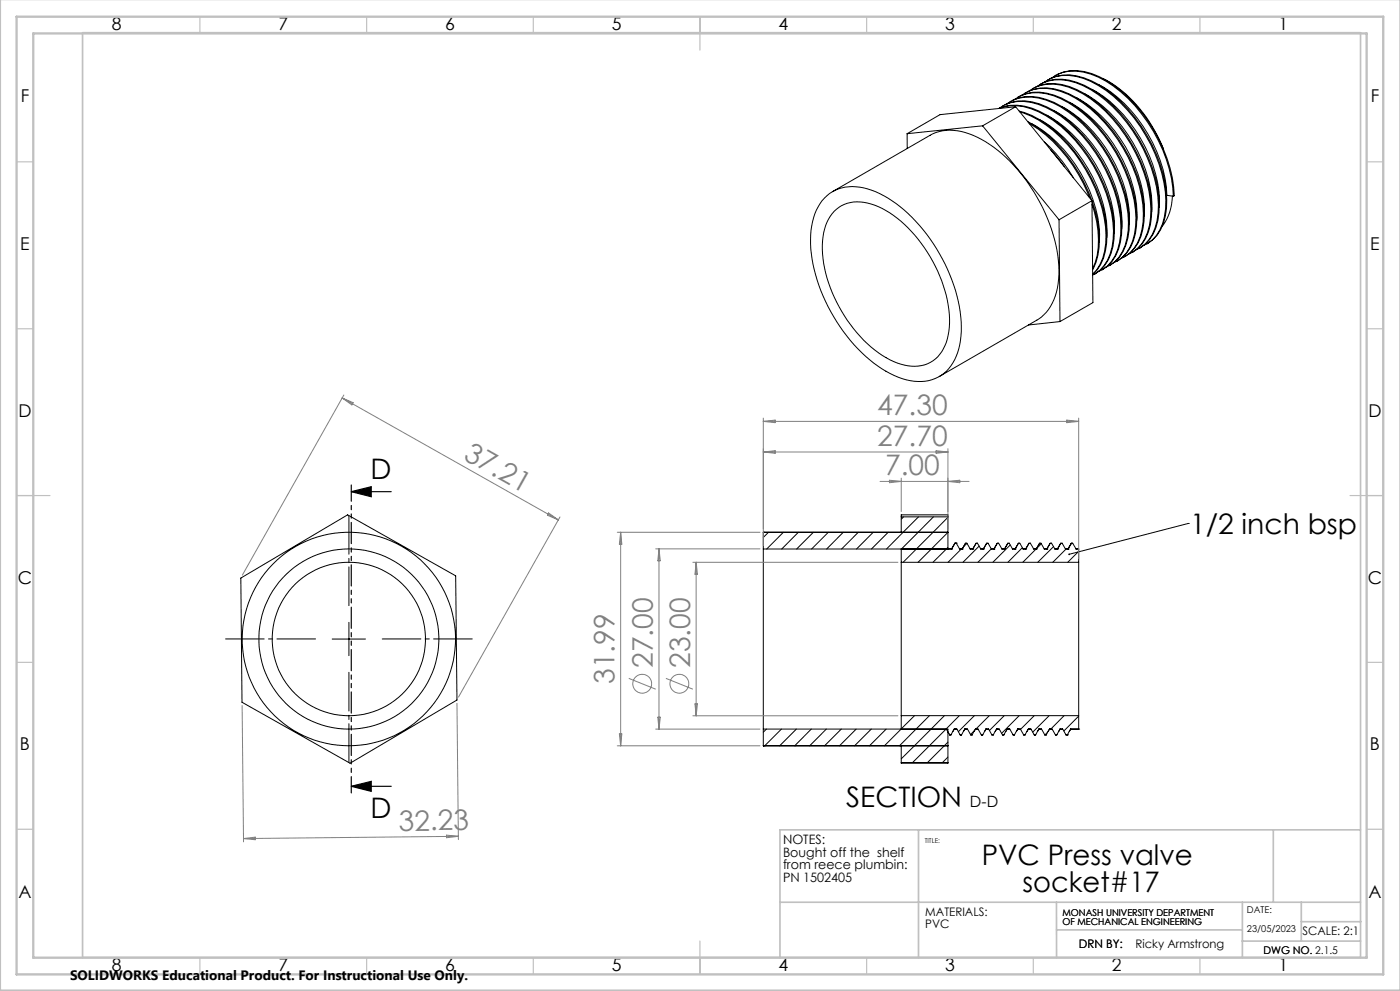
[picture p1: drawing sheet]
<svg xmlns="http://www.w3.org/2000/svg" width="420mm" height="297mm" viewBox="0 0 420 297" stroke-linecap="round" stroke-linejoin="round" font-family="sans-serif">
<g fill="none" stroke="#000" stroke-width=".3">
<path d="M294.8 37.7l-22.7 2.4M294.8 37.7l22.9 28.2M299.6 32.5a14.4 14.4 0 0 1 12.2 .8 41.1 41.1 0 0 1 18 18.9 34.9 34.9 0 0 1 4.1 21.6 11.5 11.5 0 0 1-5.3 8.2M301.1 31.6l-.3 .2M301.4 31.4a12.7 12.7 0 0 1 10.4-.3 37.6 37.6 0 0 1 18.8 17.1 39.3 39.3 0 0 1 5.9 22 12.7 12.7 0 0 1-5.6 10.5l-.3 .2M302 31.1a12 12 0 0 1 11.8-1.1 36.3 36.3 0 0 1 17 14.4 43.1 43.1 0 0 1 7.7 22.2 15.1 15.1 0 0 1-4.1 11.9l-1.4 1-1.2 .6M303.3 30.3l-.3 .2M303.7 30.1a12.6 12.6 0 0 1 10.3-.3 35.8 35.8 0 0 1 17.1 14.5 41.4 41.4 0 0 1 7.6 24.6 12.8 12.8 0 0 1-5.6 10.5l-.3 .2M304.3 29.9a11.8 11.8 0 0 1 11.7-1.2 37.7 37.7 0 0 1 18.8 17.1 39.3 39.3 0 0 1 5.9 22 12.9 12.9 0 0 1-5.5 10.4l-1.2 .6M304.7 32l-9.9 5.7M304.7 32l22.9 28.1M304.7 32l-22.7 2.4-9.9 5.7"/>
<path d="M305.5 29l-.2 .2M305.8 33.3a32.1 32.1 0 0 1 16.7 12.3 43.9 43.9 0 0 1 9.6 24.7 15 15 0 0 1-4.3 12M305.9 28.9a12.4 12.4 0 0 1 10.4-.4 37.8 37.8 0 0 1 18.7 17.1 39.3 39.3 0 0 1 6 22 12.6 12.6 0 0 1-5.6 10.5l-.3 .2M306 33.6a33.3 33.3 0 0 1 16.3 12.2 44.5 44.5 0 0 1 9.5 24.7 15 15 0 0 1-4 11.7M306.5 28.6a11.7 11.7 0 0 1 11.7-1.2 36.1 36.1 0 0 1 17.2 14.5 41.1 41.1 0 0 1 7.5 24.6 12.6 12.6 0 0 1-5.4 10.4l-1.2 .6M307.8 27.7l-.3 .2M308.2 27.5a12.6 12.6 0 0 1 10.3-.3 37.4 37.4 0 0 1 18.8 17.1 38.8 38.8 0 0 1 5.9 22 12.5 12.5 0 0 1-5.6 10.5M308.3 36.4a43.7 43.7 0 0 1 19.2 23.6M308.8 27.3a12 12 0 0 1 11.7-1.2 36.3 36.3 0 0 1 17.1 14.5 41.1 41.1 0 0 1 7.6 24.6 12.3 12.3 0 0 1-6.7 11M308.8 37a43.8 43.8 0 0 1 18 22.2M309.6 37.1a42.1 42.1 0 0 1 19.8 28.1 24.5 24.5 0 0 1 .4 7.3M310 26.4l-.3 .2"/>
<path d="M310.4 26.2a12.7 12.7 0 0 1 10.4-.3 36.3 36.3 0 0 1 17.1 14.5 41.3 41.3 0 0 1 7.5 24.6 12.7 12.7 0 0 1-5.5 10.5l-.3 .2M311 26a12 12 0 0 1 11.8-1.2 37.7 37.7 0 0 1 18.7 17.1 39.3 39.3 0 0 1 5.9 22 12.9 12.9 0 0 1-5.4 10.4l-1.3 .6M311.8 35.8a40.9 40.9 0 0 1 18.3 22.7 32.2 32.2 0 0 1 1.9 12.7M312.3 25.1l-.3 .2M312.7 24.9a12.5 12.5 0 0 1 10.3-.2 37.2 37.2 0 0 1 18.8 17 39.3 39.3 0 0 1 5.9 22 12.2 12.2 0 0 1-5.7 10.6l-.2 .1M313.2 24.7a11.8 11.8 0 0 1 11.8-1.2 37.4 37.4 0 0 1 18.7 17.1 39 39 0 0 1 6 22 13 13 0 0 1-5.5 10.4l-1.2 .6M314.1 34.5a41.7 41.7 0 0 1 20.3 33.1l-.1 2.3M314.5 23.8l-.2 .2M314.9 23.7a12.7 12.7 0 0 1 10.4-.3 37.5 37.5 0 0 1 18.7 17 39 39 0 0 1 6 22 12.8 12.8 0 0 1-5.7 10.5l-.2 .2M315.5 23.4a11.1 11.1 0 0 1 9.5-1.8 31.9 31.9 0 0 1 17.5 12.5 43.9 43.9 0 0 1 9.5 24.7M316.3 33.2a40.9 40.9 0 0 1 18.3 22.7 30.5 30.5 0 0 1 1.9 12.7M316.8 22.5l-.3 .2"/>
<path d="M317.1 22.4a13.4 13.4 0 0 1 12.6 .6 43.2 43.2 0 0 1 20.5 24.6 35.4 35.4 0 0 1 2.1 11.1l-.3 .1M318.6 32a41 41 0 0 1 18.3 22.6 32.5 32.5 0 0 1 1.9 12.7M320.8 30.7a41.7 41.7 0 0 1 19.1 25.4 28.3 28.3 0 0 1 1.1 9.9M323 29.3a42 42 0 0 1 19.8 28.1l.6 5-.1 2.3M325.3 28a42.1 42.1 0 0 1 19.8 28.1 27.1 27.1 0 0 1 .4 7.4M327.6 26.8a41 41 0 0 1 18.3 22.6 32.5 32.5 0 0 1 1.9 12.8M329.8 25.5a40.9 40.9 0 0 1 18.3 22.7 33.5 33.5 0 0 1 2 10.3l1.9 .3M330.9 23.6a39.7 39.7 0 0 1 18.1 21M247.3 59.4a12.3 12.3 0 0 1 13-2.8 38 38 0 0 1 18.8 15.1 47.9 47.9 0 0 1 9.3 27.6 16.2 16.2 0 0 1-6.1 13.2 14.3 14.3 0 0 1-14 0 45.6 45.6 0 0 1-20.6-22.2 38.4 38.4 0 0 1-3.9-23.9l1.1-3.4 1.1-1.9zM249.8 57.4l29.2-16.9a14.3 14.3 0 0 1 13 .1 44.3 44.3 0 0 1 20 20.1 41.9 41.9 0 0 1 5.4 24.4 14.2 14.2 0 0 1-6.4 10.9l-29.2 16.9M272.1 40.1l.1 4.4M313.3 42.5a44 44 0 0 1 8.7 10.8"/>
<path d="M315.1 44.8l4.2 5.2M351.7 58.8a15 15 0 0 1-3 8.9M250.3 63.3a10.9 10.9 0 0 1 12.1-1.8 36 36 0 0 1 17.5 16.9 34.3 34.3 0 0 1 4.5 22.1 10.7 10.7 0 0 1-8 9.1 17.2 17.2 0 0 1-12.9-3.9 43 43 0 0 1-16.8-30.9 16 16 0 0 1 3.6-11.5zM317.7 65.9l.3 30.5M327.6 60.3a29.1 29.1 0 0 1 1.2 18.3l-1 2.2M327.6 60.1l-9.9 5.8M327.6 60.1l.3 30.6-9.9 5.7M327.6 61.3a28.8 28.8 0 0 1 .9 17.4l-.7 1.8M337.6 76.8l-.2 .2M318 96.4l-9.4 1M328.6 82l-.2 .2M329.5 81.4a11 11 0 0 0 6.3-8.7 35.1 35.1 0 0 0-4-21.6 43.6 43.6 0 0 0-15.8-17.7 16.1 16.1 0 0 0-14.6-2l-1.6 1.1a14.6 14.6 0 0 1 11.7 1 43.2 43.2 0 0 1 20.4 24.6 29.3 29.3 0 0 1 1.1 18.1 10.4 10.4 0 0 1-5.2 6.2"/>
<path d="M229 159.5h.1M229 159.5l55.4 .1-9 8.9M229 159.5v5M230.5 159.5l-1.5 1.6M235 159.5l-5 5M239.5 159.5l-5 5M244 159.5l-5 5M248.5 159.5l-5 5M253 159.5l-5 5M257.5 159.5l-5 5M262 159.5l-5 5M266.5 159.5l-5.1 5"/>
<path d="M270.4 159.5v-5.2h14v10.2M270.4 154.9h14M271.1 154.9l-.7 .7M275.6 154.9l-9.6 9.6M280 154.9l-9.6 9.7v3.9M284.4 155l-13.5 13.5M356.5 156.9h.1M356.5 156.9l-35.8 9.2M72.2 173.2l32.1-18.9 32.4 18.3 .4 37.2-32.1 18.9-32.4-18.2zM229 164.5v54M229 164.5h56.5M270.4 168.5v46"/>
<path d="M270.4 168.5h53.2M284.4 164.5h1.1M284.4 164l-4.5 4.5M285.5 164.5h.1M286.5 162.8l-1 1.7M286.5 162.8h.4M286.5 162.8h.1M286.9 162.8l1 1.7h.8M286.9 162.8h.1M287.9 164.5h.8M288.4 164.5l-4 4M288.7 164.5h.1"/>
<path d="M289.6 162.9l-1 1.7M289.7 162.8l-.1 .1M289.7 162.8l-1 1.7M289.7 162.8h.4M290.1 162.8l.9 1.7h.9M290.1 162.8l-1 1.1M291 164.5h.9M291.9 164.5h.1M292.8 162.8l-1 1.8M292.8 162.8l-.9 1.7M292.8 162.8h.4M293.2 162.8l1 1.7h.8"/>
<path d="M293.2 162.8v.1M293.7 163.7l-4.8 4.8M294.2 164.5h.8M295 164.5h.1M296 162.8l-1 1.8M296 162.8l-1 1.7M296 162.8h.4M296.4 162.8l1 1.7h.8M296.4 162.8h.1M298.2 164.5h.1M298.2 164.5h-.8l-4 4M299.2 162.8l-1.1 1.8"/>
<path d="M299.2 162.8l-1 1.7M299.2 162.8h.4M299.6 162.8l1 1.7h.8M299.6 162.8l-.1 .1M300.6 164.5h.8M301.4 164.5h.1M302.4 162.8l-1.1 1.8M302.4 162.8l-1 1.7M302.4 162.8h.4M302.8 162.8l.9 1.7h.9M302.8 162.8l-.1 .1M303.1 163.3l-5.2 5.2"/>
<path d="M303.7 164.5h.9M304.6 164.5h.1M305.5 162.8l-1 1.8M305.5 162.8l-.9 1.7M305.5 162.8h.4M305.9 162.8l1 1.7h.8M305.9 162.8h.1M306.7 164.1l-4.3 4.4M306.9 164.5h.8M307.7 164.5h.1M308.7 162.8l-1 1.8M308.7 162.8l-1 1.7"/>
<path d="M308.7 162.8h.4M309.1 162.8l1 1.7h.8M309.1 162.8v.1M310.1 164.5h.8M310.8 164.5l-4 4M310.9 164.5h.1M311.9 162.8l-1.1 1.8M311.9 162.8l-1 1.7M311.9 162.8h.4M312.3 162.8l1 1.7h.8M312.3 162.8h-.1M312.4 163l-1.4 1.4"/>
<path d="M313.3 164.5h.8M314.1 164.5h.1M315.1 162.8l-1.1 1.8M315.1 162.8l-1 1.7M315.1 162.8h.4M315.5 162.8l.9 1.7h.9M315.5 162.8l-.1 .1M316.1 163.8l-4.8 4.7M316.4 164.5h.9M317.3 164.5h.1M318.2 162.8l-1 1.8M318.2 162.8l-.9 1.7"/>
<path d="M318.2 162.8h.4M318.6 162.8l1 1.7h.8M318.6 162.8v.1M319.6 164.5h.8M319.8 164.5l-4 4M320.4 164.5h.1M321.4 162.8l-1 1.8M321.4 162.8l-1 1.7M321.4 162.8h.4M321.6 162.8l-.4 .3M321.8 162.8l1 1.7h.8M321.8 162.8h.1"/>
<path d="M322.8 164.5h.8v4M323.6 168.5v46M323.6 165.2l-3.3 3.3M99.7 191.5h9.9M104.7 186.5v10M229 218.5h55.4v10.2h-14v-5.2M229 218.5v5M229.9 218.5l-.9 .9M234.4 218.5l-5 5M238.9 218.5l-5 5M243.4 218.5l-5 5M247.9 218.5l-5 5"/>
<path d="M252.4 218.5l-5 5M256.9 218.5l-5.1 5M261.4 218.5l-5 5M265.9 218.5l-5.1 5M270.3 218.5l-5 5M270.4 214.5v4M270.4 214.5h53.2M274.4 214.5l-4 3.9M278.8 214.5l-9 9M283.3 214.5l-12.9 12.9M283.9 218.5l1 1.7M284.4 219.4l.3 .4"/>
<path d="M286.3 218.5h.1M286.3 218.5l-1 1.7M286.3 218.5h.8l.9 1.7M286.3 218.5l-.4 .7M287.8 214.5l-14 14M289.5 218.5h.1M289.5 218.5l-1 1.7M289.5 218.5h.7l1 1.7M289.5 218.5l-.5 .7M292.3 214.5l-4.8 4.8M292.4 218.9l-1.2 1.2M292.6 218.5h.1"/>
<path d="M292.6 218.5l-1 1.7M292.6 218.5h.8l1 1.7M292.6 218.5l-.4 .7M295.8 218.5l-1 1.7M295.8 218.5h.8l1 1.7M295.8 218.5l-.4 .7M295.8 218.5h.1M296.8 214.5l-4 4M299 218.5h.1M299 218.5l-1 1.7M299 218.5h.8l.9 1.7M299 218.5l-.4 .7"/>
<path d="M301.3 214.5l-4.5 4.4M302.2 218.5h.1M302.2 218.5l-1 1.7M302.2 218.5h.7l1 1.7M302.2 218.5l-.5 .7M305.3 218.5h.1M305.3 218.5l-1 1.7M305.3 218.5h.8l1 1.7M305.3 218.5l-.4 .7M305.8 214.5l-5.3 5.3M308.5 218.5h.1M308.5 218.5l-1 1.7"/>
<path d="M308.5 218.5h.8l1 1.7M308.5 218.5l-.4 .7M310.3 214.5l-4.1 4.1M311.7 218.5h.1M311.7 218.5l-1 1.7M311.7 218.5h.8l.9 1.7M311.7 218.5l-.4 .7M314.3 219.4l-.8 .8M314.7 214.5l-4.9 4.9M314.9 218.5h.1M314.9 218.5l-1 1.7M314.9 218.5h.7l1 1.7"/>
<path d="M314.9 218.5l-.5 .7M318 218.5l-1 1.7M318 218.5h.8l1 1.7M318 218.5l-.4 .7M318 218.5h.1M319.2 214.5l-4 4M321.2 218.5l-1 1.7M321.2 218.5h2.4M321.2 218.5l-.4 .7M321.2 218.5h.1M323.6 218.5h.1M323.6 214.6l-4.4 4.5"/>
<path d="M323.6 214.5v4M229 223.5h.1M229 223.5h55.4M270.4 228.5h14M284.4 222.4l-6.1 6.1M284.4 226.9l-1.6 1.6M284.9 220.2h.4M285.3 220.2h.1M288.1 220.2h.4M288.1 220.2h-.1M288.5 220.2h.1M291.2 220.2h.4"/>
<path d="M291.3 220.2h.3M291.3 220.2h-.1M291.6 220.2h.1M294.4 220.2h.4M294.8 220.2h.1M297.6 220.2h.4M297.6 220.2h.1M298 220.2h.1M300.7 220.2h.5M300.8 220.2h.4M300.8 220.2h-.1M301.2 220.2h.1"/>
<path d="M303.9 220.2h.4M304.3 220.2h.1M307.1 220.2h.4M307.1 220.2h.1M307.5 220.2h.1M310.3 220.2h.4M310.3 220.2h.1M310.7 220.2h.1M313.4 220.2h.5M313.5 220.2h.4M313.5 220.2h-.1M313.9 220.2h.1"/>
<path d="M316.6 220.2h.4M316.7 220.2h.3M316.7 220.2h-.1M317 220.2h.1M319.8 220.2h.4M319.8 220.2h.1M320.2 220.2h.1"/>
<circle cx="104.6" cy="191.5" r="32"/>
<circle cx="104.7" cy="191.5" r="27"/>
<circle cx="104.7" cy="191.5" r="23"/>
</g>
<g fill="none" stroke="#808080" stroke-width=".3">
<path d="M102.7 119.3l64.8 36.5M102.7 119.3l3.2 1.4-.3 .7zM103.2 118.4l-30.5 54M229 125.3v38.2M229 126.3h94.6M229 126.3l3.6-.4v.8zM229 135.5l3.6-.4v.8zM229 135.5h55.4M280.8 135.1l3.6 .4-3.6 .4zM284.4 134.5v24M320 125.9l3.6 .4-3.6 .4zM323.6 125.3v42.2"/>
<path d="M164.6 153.7l2.9 2.1-3.3-1.4zM168 154.9l-30.5 54M185.2 159.5h42.8M186.2 159.5v64M186.2 159.5l.3 3.6h-.7zM264 144.3h26.7M266.8 143.9l3.6 .4-3.6 .4zM270.4 143.3v10M284.4 144.3l3.5-.4v.8zM196.7 164.5h31.3M197.7 164.5v54M197.7 164.5l.4 3.6h-.8z"/>
<path d="M207.9 168.5h61.5M208.8 168.5v46M208.8 168.5l.4 3.6h-.7zM72.6 211.5l.5 40.8M137.1 210.8l.4 40.8M185.8 220h.7l-.3 3.5zM188.6 203.3l8.1 3.2M196.7 218.5h31.3M197.3 214.9h.8l-.4 3.6zM199.8 203.3l8.1 3.2M207.9 214.5h61.5M208.5 211h.7l-.4 3.5z"/>
<path d="M185.2 223.5h42.8M73 251.3l3.6-.4v.8zM133.9 250.3l3.6 .3-3.6 .5zM137.5 250.6l-64.5 .7"/>
<circle cx="192.7" cy="204.9" r="2.83"/>
<circle cx="203.8" cy="204.9" r="2.82"/>
</g>
<path d="M105.4 147.4l6-1.5v3zM105.4 147.4h12M105.4 235.7l6-1.5v3zM105.4 235.7h12" fill="none" stroke="#000" stroke-width=".35"/>
<path d="M94.7 191.5h-27M104.7 181.5v-27M114.7 191.5h27M104.7 201.5v27" fill="none" stroke="#000" stroke-width=".3" stroke-dasharray="15.2 1.3 1.3 1.3" stroke-dashoffset="3.6"/>
<path d="M105.4 145.3v92.3" fill="none" stroke="#000" stroke-width=".35" stroke-dasharray="6.3 1.3 1.3 1.3 1.3 1.3" stroke-dashoffset="1.5"/>
<g fill="none" stroke="#c0c0c0" stroke-width=".35">
<path d="M60 5v5M110 5v5M160 5v5M210 5v10M260 5v5M310 5v5M360 5v5M5 48.5h5M410 48.5h5M5 98.5h5M410 98.5h5M5 148.5h10"/>
<path d="M405 148.5h10M5 198.5h5M410 198.5h5M5 248.5h5M410 248.5h5M60 287v5M110 287v5M160 287v5M210 282v10M260 287v5M310 287v5M360 287v5"/>
</g>
<path d="M.1 -.1v296.9h419.9M24.8 9.8h383.4v277.2h-383.4zM275.6 248.7v38.3M382 248.7v21.7M408.1 248.7h-174.1v38.3M234 270.4h174.1M316.9 278.7h55.8M316.9 270.4l.1 16.6M372.7 270.4v16.6M390.4 270.4v11.6M390.4 276.2h17.9M372.7 282h35.5" fill="none" stroke="#c0c0c0" stroke-width=".5"/>
<path d="M5 5h410v287h-410zM10 10h400v277h-400z" fill="none" stroke="#c0c0c0" stroke-width=".7"/>
<g fill="#000">
<path d="M320.5 166a.25 .25 0 0 1 .4 0 .25 .25 0 0 1 0 .3 .25 .25 0 0 1-.4-.1l.2-.1-.2 .1z"/>
<path d="M105.4 147.4l6-1.5v3zM105.4 235.7l6-1.5v3z"/>
</g>
<g font-size="8.5" fill="#808080">
<text x="263.2" y="124.4">47.30</text>
<text x="138.8" y="137.5" transform="rotate(29 138.8 137.5)">37.21</text>
<text x="263.2" y="133.6">27.70</text>
<text x="265.5" y="142.4">7.00</text>
<text x="195.9" y="200.2" transform="rotate(-90 195.9 200.2)">27.00</text>
<text x="207" y="200.2" transform="rotate(-90 207 200.2)">23.00</text>
<text x="184.4" y="205" transform="rotate(-90 184.4 205)">31.99</text>
<text x="119.7" y="249" transform="rotate(-1 119.7 249)">32.23</text>
</g>
<g font-size="8.5">
<text x="111.2" y="143.7">D</text>
<text x="357.1" y="160.2">1/2 inch bsp</text>
<text x="111.2" y="245.2">D</text>
<text x="253.9" y="242">SECTION</text>
<text x="294.5" y="259.1">PVC Press valve</text>
<text x="306.8" y="267.2">socket#17</text>
</g>
<g font-size="5.3">
<text x="33.5" y="8.9">8</text>
<text x="83.5" y="8.9">7</text>
<text x="133.5" y="8.9">6</text>
<text x="183.5" y="8.9">5</text>
<text x="233.5" y="8.9">4</text>
<text x="283.5" y="8.9">3</text>
<text x="333.5" y="8.9">2</text>
<text x="383.5" y="8.9">1</text>
<text x="6.2" y="30.7">F</text>
<text x="411.2" y="30.7">F</text>
<text x="6.1" y="74.9">E</text>
<text x="411.1" y="74.9">E</text>
<text x="5.5" y="124.9">D</text>
<text x="410.5" y="124.9">D</text>
<text x="5.3" y="174.9">C</text>
<text x="410.3" y="174.9">C</text>
<text x="6" y="224.9">B</text>
<text x="411" y="224.9">B</text>
<text x="5.5" y="269.2">A</text>
<text x="410.5" y="269.2">A</text>
<text x="33.5" y="290.9">8</text>
<text x="83.5" y="290.9">7</text>
<text x="133.5" y="290.9">6</text>
<text x="183.5" y="290.9">5</text>
<text x="233.5" y="290.9">4</text>
<text x="283.5" y="290.9">3</text>
<text x="333.5" y="290.9">2</text>
<text x="383.5" y="290.9">1</text>
</g>
<text font-size="4.7" x="291" y="242">D-D</text>
<text font-size="4.1" x="21" y="293.7">SOLIDWORKS Educational Product. For Instructional Use Only.</text>
<g font-size="3.9">
<text x="234.9" y="252.8">NOTES:</text>
<text x="234.9" y="256.7">Bought off the shelf</text>
<text x="234.9" y="260.6">from reece plumbin:</text>
<text x="234.9" y="264.5">PN 1502405</text>
</g>
<g font-size="3.5">
<text x="277.6" y="274.5">MATERIALS:</text>
<text x="277.6" y="278.1">PVC</text>
<text x="390.7" y="280.2">SCALE: 2:1</text>
<text x="323.7" y="284.2">DRN BY:</text>
<text x="340.7" y="284.2">Ricky Armstrong</text>
</g>
<g font-size="3.2">
<text x="379.1" y="285.9">DWG NO. 2.1.5</text>
<text x="379.1" y="285.9">DWG NO.</text>
</g>
<g font-size="2.8">
<text x="318.8" y="274.4">MONASH UNIVERSITY DEPARTMENT</text>
<text x="374.1" y="273.7">DATE:</text>
<text x="318.8" y="277.2">OF MECHANICAL ENGINEERING</text>
<text x="374.1" y="279.3">23/05/2023</text>
</g>
<text font-size="2" x="277.4" y="252.8">TITLE:</text>
</svg>
